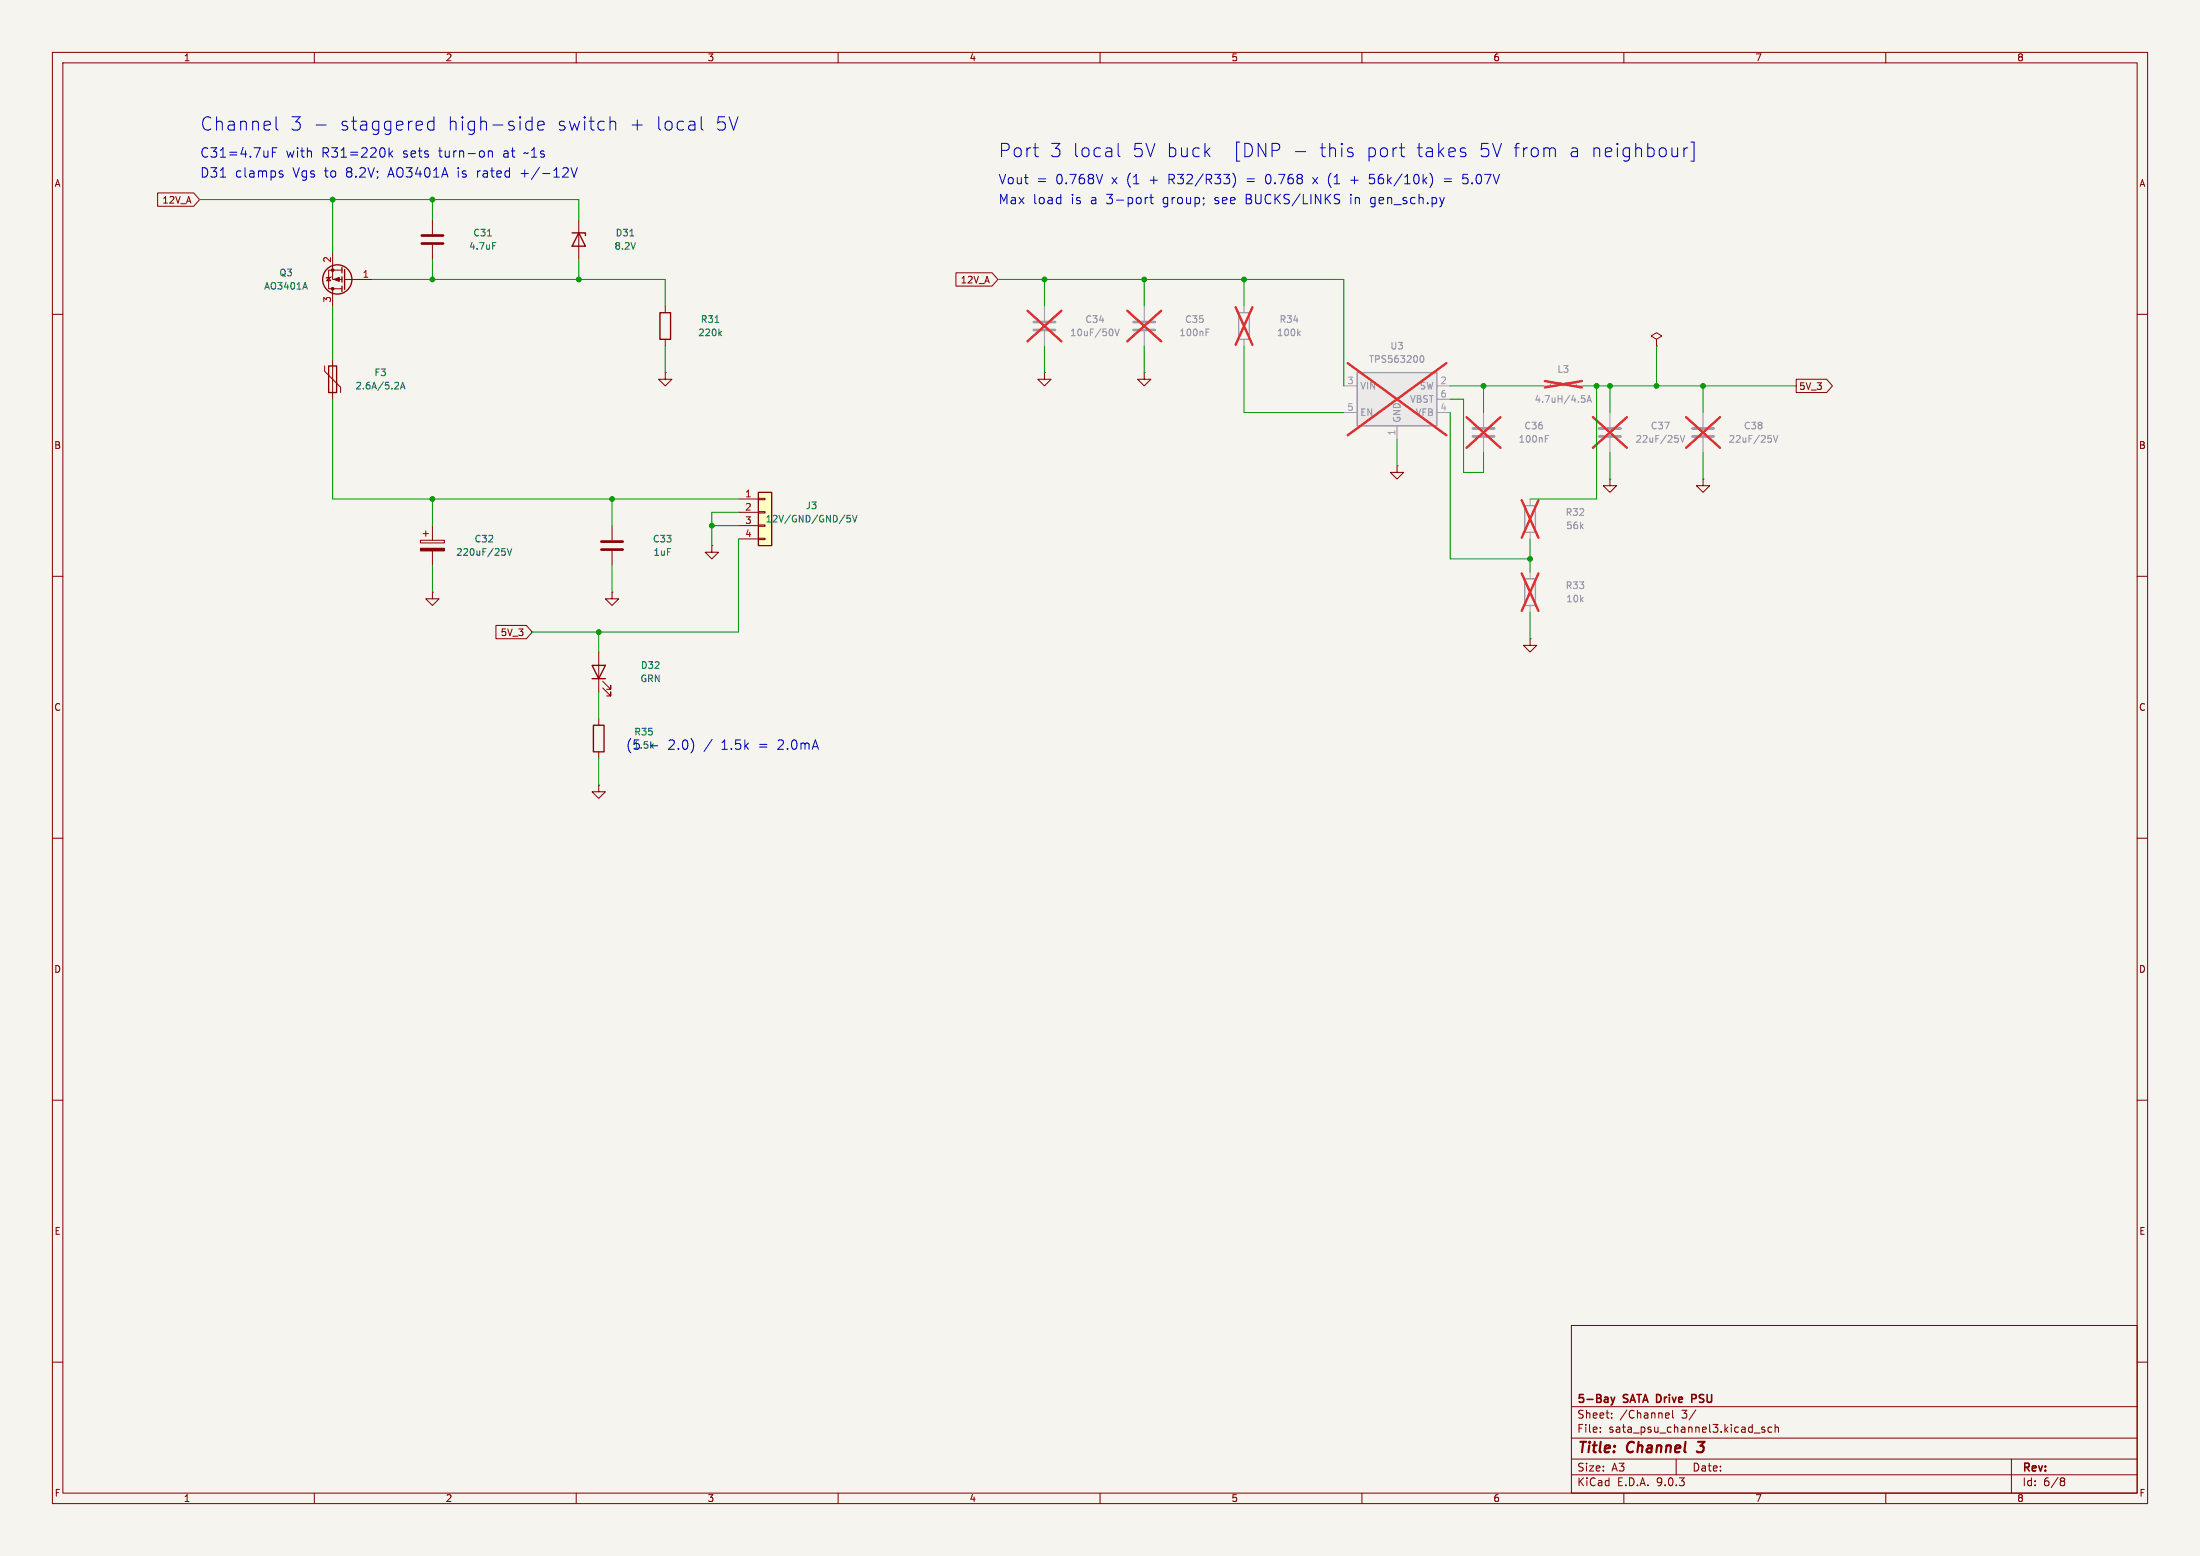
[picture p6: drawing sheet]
<svg xmlns="http://www.w3.org/2000/svg" width="420mm" height="297mm" viewBox="0 0 420 297" stroke-linecap="round" stroke-linejoin="round" font-family="sans-serif">
<path d="M0 0h420v297h-420z" fill="#f5f4ef" stroke="#f5f4ef" stroke-width=".19"/>
<g fill="none" stroke="#840000" stroke-width=".19">
<path d="M10 10h400v277h-400zM12 12h396v273h-396zM60 10v2M110 10v2M160 10v2M210 10v2M260 10v2M310 10v2M360 10v2M82.5 41.9v2.8M82.5 46.7v2.8M10 60h2"/>
<path d="M408 60h2M266.7 88.9v1.3h1.3l-1.3 1.2-1.3-1.2h1.3M266.7 88.9h.1M10 110h2M408 110h2M10 160h2M408 160h2M10 210h2M408 210h2M300 253h108v32h-108zM10 260h2M300 278.5h108"/>
<path d="M300 274.5h108M300 268.5h108M305.5 273.2v.2M305.5 272.5v.1M307.7 270.5v.2M307.7 269.8v.1M318.2 269.7l.4 .1 .1 .2-.8 .2M318.6 270.6l-.4 .1M319.3 269.2v1.3l.2 .2M320 278.5v3M323.7 269.1l-1.3 1.9M334.9 273.5h1.1"/>
<path d="M336.9 272.5l-.4-.1-.2 .2 .1 .2 .5 .2v.3h-.6M338.2 272.5l-.4-.1-.3 .3 .2 .6h.5M338.9 272.5l.2-.1 .3 .1 .1 .9M338.9 271.9v1.5M384 278.5v6.5M408 260h2M60 285v2M110 285v2M160 285v2M210 285v2M260 285v2M300 281.5h108"/>
<path d="M310 285v2M360 285v2M393.6 282.1l.4 .1 .2 .2-.3 .3M393.6 282.7h.3M393.9 282.7l.2 .2 .1 .4-.2 .2-.4 .1"/>
</g>
<path d="M323.9 277l.3 .2M324.2 275.2h1.2" fill="none" stroke="#840000" stroke-width=".4"/>
<path d="M307.5 266.7l.4 1M307.9 267.7l-.4 .5M308.3 266.7l-.4 1M323.7 266.3l-.7-.1v1.5M323.7 266.9l-.7 .1" fill="none" stroke="#840000" stroke-width=".3"/>
<path d="M80.5 45h4.1M80.5 46.5h4.1" fill="none" stroke="#840000" stroke-width=".51"/>
<path d="M93.1 45h.7M94 46.3h.7" fill="none" stroke="#006464" stroke-width=".19"/>
<path d="M144.8 94h2.5v10.1h-2.5z" fill="#ffffc2"/>
<path d="M144.8 94h2.5v10.1h-2.5z" fill="none" stroke="#840000" stroke-width=".25"/>
<g fill="none" stroke="#840000" stroke-width=".19">
<path d="M141 95.3h3.8M141 97.8h3.8M144.8 95.1h1.2v.3h-1.2zM144.8 97.7h1.2v.2h-1.2zM80.3 103.1h4.5v.5h-4.5zM80.8 101.9h1M81.3 101.3v1.1M82.5 113v1.3h1.3l-1.3 1.3-1.2-1.3h1.2M82.5 113h.1M82.5 100.3v2.8M82.5 105.2v2.8M141 100.3h3.8"/>
<path d="M141 102.9h3.8M144.8 100.2h1.2v.3h-1.2zM144.8 102.7h1.2v.3h-1.2z"/>
</g>
<path d="M162.3 98.4h-.6v.6l.1-.1h.5l.1 .2-.1 .4-.2 .1-.4-.1M162.7 98.4l.5 1.2 .4-1.2M95.8 104.7h.6M96.2 105.2l.3 .2v.3l-.3 .3M96.8 104.7l.5 1.3 .4-1.3" fill="none" stroke="#006464" stroke-width=".19"/>
<path d="M80.3 104.6h4.5v.6h-4.5z" fill="#840000" stroke="#840000" stroke-width=".19"/>
<path d="M259.1 71.1h15.2v10.2h-15.2z" fill="#ebeae8"/>
<path d="M236.5 59.7h2v5.1h-2zM259.1 71.1h15.2v10.2h-15.2zM291.1 96.5h2v5.1h-2zM291.1 110.5h2v5.1h-2z" fill="none" stroke="#9c9b98" stroke-width=".25"/>
<g fill="none" stroke="#9c9b98" stroke-width=".19">
<path d="M199.4 58.4v2.8M218.4 58.4v2.8M237.5 58.4v1.3M199.4 63.2v2.8M218.4 63.2v2.8M237.5 64.8v1.2M256.5 73.7h2.6M256.5 78.7h2.6M274.3 73.7h2.6M274.3 78.7h2.6M274.3 76.2h2.6M283.2 78.7v2.8"/>
<path d="M294.6 73.7h1.3a.64 .64 0 0 1 .6-.7 .64 .64 0 0 1 .7 .7 .64 .64 0 0 1 .6-.7 .64 .64 0 0 1 .6 .7 .64 .64 0 0 1 .7-.7 .64 .64 0 0 1 .6 .7 .64 .64 0 0 1 .7-.7 .64 .64 0 0 1 .6 .7h1.3M307.3 78.7v2.8M325.1 78.7v2.8M266.7 81.3v2.5M283.2 83.6v2.8M292.1 95.3v1.2M307.3 83.6v2.8M325.1 83.6v2.8M292.1 101.6v1.3M292.1 109.2v1.3M292.1 115.6v1.2"/>
</g>
<g fill="none" stroke="#939391" stroke-width=".19">
<path d="M212.4 63.1v.7M212.8 62.8l.4 1.3 .5-1.3M230.2 63.4h.5M230.2 62.8h.6M247.8 63.6l.4 .5M248.2 63.2l-.5 .5M271.1 68.4l.3-.5a.68 .68 0 0 1 .4 .6 .68 .68 0 0 1-.4 .7l-.3-.5M301.9 75.5h.6M302 76h.4l.2 .2-.1 .5-.5 .1M303 76.8l.4-1.3 .4 1.3M303.1 76.4h.6M295 83.7h.4"/>
<path d="M295 83.1h.6M320.3 83.7v.6M320.8 83.1l.4 1.3 .4-1.3M338.1 83.7v.6M338.6 83.1l.4 1.3 .4-1.3"/>
</g>
<g fill="none" stroke="#e12e31" stroke-width=".46">
<path d="M196.2 59.3l6.4 5.9M202.6 59.3l-6.4 5.9M215.2 59.3l6.5 5.9M221.7 59.3l-6.5 5.9M235.9 58.6l3.2 7.2M239.1 58.6l-3.2 7.2M257.3 69.3l18.8 13.8M276.1 69.3l-18.8 13.8M280 79.6l6.4 5.9M286.4 79.6l-6.4 5.9M294.9 72.7l7.1 1.3M302 72.7l-7.1 1.3"/>
<path d="M304.1 79.6l6.5 5.9M310.6 79.6l-6.5 5.9M321.9 79.6l6.5 5.9M328.4 79.6l-6.5 5.9M290.5 95.5l3.2 7.1M293.7 95.5l-3.2 7.1M290.5 109.4l3.2 7.2M293.7 109.4l-3.2 7.2"/>
</g>
<g fill="none" stroke="#840000" stroke-width=".19">
<path d="M30.1 36.8h6.9l1.1 1.3-1.1 1.3h-6.9zM62.7 53l.4 .6h-.7zM63.2 52.8l-1 .3M63.5 48.3v5h1.8M63.5 55.1v3.3M65.3 51.6h-2.6v3.5h2.6M65.8 53.3h5.3M110.5 41.9v7.6M127 58.4v1.3M182.5 52.1h6.9l1.1 1.2-1.1 1.3h-6.9zM62 69.9v1l3 3v1M63.5 68.6v7.6"/>
<path d="M127 71.1v1.3h1.3l-1.3 1.3-1.3-1.3h1.3M127 71.1h.1M127 64.8v1.2M199.4 71.1v1.3h1.3l-1.3 1.3-1.3-1.3h1.3M199.4 71.1h.1M218.4 71.1v1.3h1.3l-1.3 1.3-1.2-1.3h1.2M218.4 71.1h.1M316.2 64.8l1-.7-1-.6-1 .6 1 .7v1.2M316.2 66h.1M342.9 72.4h5.8l1.1 1.3-1.1 1.2h-5.8zM307.3 91.4v1.3h1.3l-1.3 1.3-1.2-1.3h1.2M307.3 91.4h.1"/>
<path d="M325.1 91.4v1.3h1.3l-1.3 1.3-1.3-1.3h1.3M325.1 91.4h.1M94.7 119.4h5.8l1.1 1.3-1.1 1.2h-5.8zM116.8 113v1.3h1.3l-1.3 1.3-1.2-1.3h1.2M116.8 113h.1M116.8 100.3v2.8M116.8 105.2v2.8M135.9 104.1v1.3h1.3l-1.3 1.3-1.3-1.3h1.3M135.9 104.1h.1M114.3 124.5v7.6M114.3 137.2v1.2M115.1 131.3l1.5 1.5v-.7v.7h-.8"/>
<path d="M115.1 130l1.5 1.6v-.8v.8h-.8M292.1 121.9v1.3h1.3l-1.3 1.3-1.3-1.3h1.3M292.1 121.9h.1M114.3 149.9v1.2h1.3l-1.3 1.3-1.3-1.3h1.3M114.3 149.9h.1M114.3 143.5v1.3"/>
</g>
<g fill="none" stroke="#840000" stroke-width=".25">
<path d="M65.3 51.1v1M65.3 52.8v1M65.3 54.6v1M65.8 51.4v3.8M109.2 44.5h2.6v.5M110.5 44.5l1.3 2.5h-2.6zM126 59.7h2v5.1h-2zM62.7 69.9h1.6v5h-1.6zM113 127h2.6l-1.3 2.5zM113 129.5h2.6M113.3 138.4h2v5.1h-2z"/>
<circle cx="64.4" cy="53.3" r="2.79"/>
</g>
<path d="M58.2 53.9l.5 1.3M120.3 45h.7M76.5 74.2l.4-1.2 .4 1.2M76.6 73.9h.6M136.5 61.5h.7M137.4 63.6l.3 .5M137.7 63.2l-.5 .5" fill="none" stroke="#006464" stroke-width=".19"/>
<path d="M197.4 61.5h4M197.4 63h4M216.4 61.5h4.1M216.4 63h4.1M281.2 81.8h4M281.2 83.3h4M305.3 81.8h4.1M305.3 83.3h4.1M323.1 81.8h4.1M323.1 83.3h4.1" fill="none" stroke="#9c9b98" stroke-width=".51"/>
<path d="M114.8 103.4h4.1M114.8 104.9h4.1" fill="none" stroke="#840000" stroke-width=".51"/>
<g fill="#840000" stroke="#840000" stroke-width=".19">
<path d="M63.8 53.3l1-.3v.7z"/>
<circle cx="63.5" cy="55.1" r=".25"/>
<circle cx="63.5" cy="51.6" r=".25"/>
</g>
<g fill="none" stroke="#009600" stroke-width=".19">
<path d="M38.1 38.1h72.4v3.8M63.5 38.1v10.2M82.5 38.1v3.8M63.5 58.4v10.2M71.1 53.3h55.9v5.1M82.5 49.5v3.8M110.5 49.5v3.8M190.5 53.3h66v20.4M199.4 53.3v5.1M218.4 53.3v5.1M237.5 53.3v5.1M63.5 76.2v19.1h77.5"/>
<path d="M127 66v5.1M199.4 66v5.1M218.4 66v5.1M237.5 66v12.7h19M276.9 76.2h2.5v14h3.8v-3.8M276.9 73.7h17.7M276.9 78.7v28h15.2M283.2 73.7v5M302.3 73.7h40.6M304.8 73.7v21.6h-12.7M307.3 73.7v5M316.2 66v7.7"/>
<path d="M325.1 73.7v5M82.5 95.3v5M116.8 95.3v5M141 97.8h-5.1v6.3M266.7 83.8v5.1M307.3 86.4v5M325.1 86.4v5M82.5 108v5M116.8 108v5M135.9 100.3h5.1M141 102.9v17.8h-39.4M292.1 102.9v6.3"/>
<path d="M292.1 116.8v5.1M114.3 120.7v3.8M114.3 132.1v5.1M114.3 144.8v5.1"/>
</g>
<g fill="none" stroke="#0000c2" stroke-width=".19">
<path d="M42.1 33.8h1M52 29.1h.6M52.7 22.3v2.2l.4 .3M52.9 28.2h-.9v1.8M53.4 33.1l.4 .1 .3 .3-.1 .2-.5 .1M53.4 32.7h.6M60.3 23.9h2M74.3 28.2v1.8M74.5 29.3l.5 .7M75 28.8l-.7 .7M82.8 22.3v2.5M82.8 23.3l-.7-.2-.5 .5v.7l.3 .4 .2 .1 .7-.1"/>
<path d="M93.2 28.8v1.2M93.2 29l.3-.2 .4 .1 .1 1.1M100.5 24.6l.4 .2 .7-.1M101.6 23.3l-.7-.2-.4 .3M101.6 22.3v2.5M102.7 24l1.2-.3-.1-.4-.8-.2-.3 .4v1l.1 .2 .2 .1 .8-.1M107.7 32l.6 .1 .2 .4-.1 .3-1 1h1.1M109 32l.6 1.8 .6-1.8M116.6 23.3l.2-.2 .6 .2 .1 .2v1.3M133.9 22.3v2.2l.3 .3M197.3 28.2h.9M198 29.9h.2"/>
<path d="M210.5 33.3l-.6 1.8M213.5 27.4v2.1l.3 .4M219.1 37.7l-.3 .1-.2 .2M219.5 37.7h.7M219.7 37.1v1.5l.1 .2 .4 .1M233.6 33.3h1.1l-.6 .7M234.7 34.1v.8M235.3 33a2.06 2.06 0 0 1 0 2.8M247.3 28.9h2M255.1 37.1l.6 .1M255.4 38l.3 .4v.3l-.3 .2M257.6 28.2l.6 .1"/>
<path d="M257.6 29.1l.6 .1 .1 .3-.3 .4h-.5M267.2 28.2h.9M267.5 27.4v2.1l.1 .3 .5 .1M273 33a2.06 2.06 0 0 1 0 2.8M279.1 28.2l.6 .1M279.1 29.1l.6 .1 .2 .3-.4 .4h-.5M279.2 34.9l.3 .2M280.2 33.3h-.9l-.1 .8 .3-.1M295.9 28.3l.3-.1 .6 .1 .1 .3v1.3M321.5 28.2v1.7M322.2 28.2a.65 .65 0 0 0-.7 .5M322.8 27.1h.6v3.7h-.6"/>
<path d="M124.2 142.3h1.4"/>
</g>
<g fill="#009600" stroke="#009600" stroke-width=".19">
<circle cx="82.5" cy="95.3" r=".46"/>
<circle cx="116.8" cy="95.3" r=".46"/>
<circle cx="114.3" cy="120.7" r=".46"/>
<circle cx="135.9" cy="100.3" r=".46"/>
<circle cx="218.4" cy="53.3" r=".46"/>
<circle cx="237.5" cy="53.3" r=".46"/>
<circle cx="199.4" cy="53.3" r=".46"/>
<circle cx="316.2" cy="73.7" r=".46"/>
<circle cx="325.1" cy="73.7" r=".46"/>
<circle cx="307.3" cy="73.7" r=".46"/>
<circle cx="304.8" cy="73.7" r=".46"/>
<circle cx="82.5" cy="53.3" r=".46"/>
<circle cx="110.5" cy="53.3" r=".46"/>
<circle cx="63.5" cy="38.1" r=".46"/>
<circle cx="82.5" cy="38.1" r=".46"/>
<circle cx="283.2" cy="73.7" r=".46"/>
<circle cx="292.1" cy="106.7" r=".46"/>
</g>
<g font-size="3.5" fill="#0000c2">
<text x="38.1" y="25.2">Channel</text>
<text x="55.2" y="25.2">3 -</text>
<text x="64.6" y="25.2">staggered</text>
<text x="85.1" y="25.2">high-side</text>
<text x="105.9" y="25.2">switch</text>
<text x="119.7" y="25.2">+</text>
<text x="124.7" y="25.2">local</text>
<text x="136" y="25.2">5V</text>
<text x="190.5" y="30.2">Port</text>
<text x="200.2" y="30.2">3 local</text>
<text x="215.9" y="30.2">5V buck</text>
<text x="234.9" y="30.2">[DNP</text>
<text x="251.3" y="30.2">this</text>
<text x="260.2" y="30.2">port</text>
<text x="269.7" y="30.2">takes</text>
<text x="281.6" y="30.2">5V from</text>
<text x="298.7" y="30.2">a neighbour]</text>
</g>
<g font-size="2.8" fill="#840000">
<text x="301" y="277.9">Title:</text>
<text x="310.6" y="277.9">Channel</text>
<text x="325" y="277.9">3</text>
</g>
<g font-size="2.5" fill="#0000c2">
<text x="38.1" y="34">D31</text>
<text x="38.1" y="30.2">C31=4.7uF</text>
<text x="44.8" y="34">clamps</text>
<text x="54.5" y="30.2">with</text>
<text x="55.9" y="34">Vgs</text>
<text x="61.4" y="30.2">R31=220k</text>
<text x="62" y="34">to</text>
<text x="66.1" y="34">8.2V;</text>
<text x="74.2" y="34">AO3401A</text>
<text x="76.9" y="30.2">sets</text>
<text x="83.8" y="30.2">turn-on</text>
<text x="87.5" y="34">is</text>
<text x="91.3" y="34">rated</text>
<text x="96.2" y="30.2">at</text>
<text x="99.7" y="34">+/-12V</text>
<text x="100.3" y="30.2">~1s</text>
<text x="190.5" y="35.3">Vout</text>
<text x="197.8" y="35.3">=</text>
<text x="201.5" y="35.3">0.768V</text>
<text x="212.2" y="35.3">x (1</text>
<text x="219.5" y="35.3">+</text>
<text x="223.2" y="35.3">R32/R33)</text>
<text x="238.2" y="35.3">=</text>
<text x="241.9" y="35.3">0.768</text>
<text x="251.1" y="35.3">x (1</text>
<text x="258.4" y="35.3">+</text>
<text x="262.1" y="35.3">56k/10k)</text>
<text x="276.4" y="35.3">=</text>
<text x="280.1" y="35.3">5.07V</text>
<text x="190.5" y="39.1">Max</text>
<text x="197.1" y="39.1">load</text>
<text x="204.4" y="39.1">is</text>
<text x="208.2" y="39.1">a 3-port</text>
<text x="222.1" y="39.1">group;</text>
<text x="232.1" y="39.1">see</text>
<text x="238.1" y="39.1">BUCKS/LINKS</text>
<text x="258.1" y="39.1">in</text>
<text x="262.1" y="39.1">gen_sch.py</text>
<text x="119.4" y="143.3">(5</text>
<text x="127.5" y="143.3">2.0)</text>
<text x="134.4" y="143.3">/</text>
<text x="137.8" y="143.3">1.5k</text>
<text x="145" y="143.3">=</text>
<text x="148.7" y="143.3">2.0mA</text>
</g>
<text font-size="2.5" fill="#006464" x="123.8" y="143.3">-</text>
<g font-size="2.1" fill="#840000">
<text x="301" y="268.2">5-Bay</text>
<text x="310" y="268.2">SATA Drive</text>
<text x="324.2" y="268.2">PSU</text>
<text x="301" y="273.7">File:</text>
<text x="301" y="271">Sheet:</text>
<text x="307.1" y="273.7">sata_psu_channel3.kicad_sch</text>
<text x="309.2" y="271">/Channel</text>
<text x="321.1" y="271">3/</text>
<text x="301" y="281.1">Size:</text>
<text x="307.6" y="281.1">A3</text>
<text x="323" y="281.1">Date:</text>
<text x="386" y="281.3">Rev:</text>
<text x="301" y="283.9">KiCad</text>
<text x="308.7" y="283.9">E.D.A.</text>
<text x="316.3" y="283.9">9.0.3</text>
<text x="386" y="283.9">Id:</text>
<text x="390.1" y="283.9">6/8</text>
</g>
<g font-size="1.8" fill="#840000">
<text x="35" y="11.9">1</text>
<text x="85" y="11.9">2</text>
<text x="135" y="11.9">3</text>
<text x="185" y="11.9">4</text>
<text x="235" y="11.9">5</text>
<text x="285" y="11.9">6</text>
<text x="335" y="11.9">7</text>
<text x="385" y="11.9">8</text>
<text x="10.3" y="35.9">A</text>
<text x="408.3" y="35.9">A</text>
<text x="30.9" y="39.1">12V_A</text>
<text x="183.3" y="54.3">12V_A</text>
<text x="343.4" y="74.6">5V_3</text>
<text x="10.3" y="85.9">B</text>
<text x="408.2" y="85.9">B</text>
<text x="95.5" y="121.6">5V_3</text>
<text x="10.3" y="135.9">C</text>
<text x="408.2" y="135.9">C</text>
<text x="10.3" y="185.9">D</text>
<text x="408.2" y="185.9">D</text>
<text x="10.3" y="235.9">E</text>
<text x="408.3" y="235.9">E</text>
<text x="10.3" y="285.9">F</text>
<text x="35" y="286.9">1</text>
<text x="85" y="286.9">2</text>
<text x="135" y="286.9">3</text>
<text x="185" y="286.9">4</text>
<text x="235" y="286.9">5</text>
<text x="285" y="286.9">6</text>
<text x="335" y="286.9">7</text>
<text x="385" y="286.9">8</text>
<text x="408.3" y="285.9">F</text>
</g>
<g font-size="1.8" fill="#006464">
<text x="89.5" y="47.9">4.7uF</text>
<text x="90.3" y="45.3">C31</text>
<text x="117.2" y="47.9">8.2V</text>
<text x="117.4" y="45.3">D31</text>
<text x="53.2" y="52.9">Q3</text>
<text x="50.3" y="55.5">AO3401A</text>
<text x="133.2" y="64.4">220k</text>
<text x="133.7" y="61.8">R31</text>
<text x="71.4" y="72">F3</text>
<text x="67.8" y="74.5">2.6A/5.2A</text>
<text x="146.1" y="99.9">12V/GND/GND/5V</text>
<text x="153.7" y="97.4">J3</text>
<text x="87" y="106.3">220uF/25V</text>
<text x="90.5" y="103.7">C32</text>
<text x="124.5" y="103.7">C33</text>
<text x="124.7" y="106.3">1uF</text>
<text x="122.2" y="130.4">GRN</text>
<text x="122.3" y="127.9">D32</text>
<text x="121" y="140.6">R35</text>
</g>
<g font-size="1.8" fill="#a90000">
<text x="63.2" y="50.2" transform="rotate(-90 63.2 50.2)">2</text>
<text x="69.1" y="53.1">1</text>
<text x="63.2" y="57.9" transform="rotate(-90 63.2 57.9)">3</text>
<text x="142.2" y="95">1</text>
<text x="142.2" y="97.5">2</text>
<text x="142.2" y="100.1">3</text>
<text x="142.2" y="102.6">4</text>
</g>
<g font-size="1.8" fill="#939391">
<text x="204.2" y="64.4">10uF/50V</text>
<text x="207.1" y="61.8">C34</text>
<text x="225.1" y="64.4">100nF</text>
<text x="226.1" y="61.8">C35</text>
<text x="243.7" y="64.4">100k</text>
<text x="244.2" y="61.8">R34</text>
<text x="261.2" y="69.4">TPS563200</text>
<text x="265.3" y="66.9">U3</text>
<text x="297.2" y="71.4">L3</text>
<text x="259.6" y="74.5">VIN</text>
<text x="269.1" y="77.1">VBST</text>
<text x="270.9" y="74.5">SW</text>
<text x="292.9" y="77.1">4.7uH/4.5A</text>
<text x="259.6" y="79.6">EN</text>
<text x="267.6" y="80.8" transform="rotate(-90 267.6 80.8)">GND</text>
<text x="270.2" y="79.6">VFB</text>
<text x="290.9" y="82.1">C36</text>
<text x="315" y="82.1">C37</text>
<text x="332.8" y="82.1">C38</text>
<text x="289.8" y="84.7">100nF</text>
<text x="312.1" y="84.7">22uF/25V</text>
<text x="329.9" y="84.7">22uF/25V</text>
<text x="298.8" y="98.7">R32</text>
<text x="298.9" y="101.2">56k</text>
<text x="298.8" y="112.6">R33</text>
<text x="298.9" y="115.2">10k</text>
</g>
<g font-size="1.8" fill="#a5a4a2">
<text x="257.1" y="73.4">3</text>
<text x="274.9" y="73.4">2</text>
<text x="274.9" y="75.9">6</text>
<text x="257.1" y="78.5">5</text>
<text x="266.4" y="83.3" transform="rotate(-90 266.4 83.3)">1</text>
<text x="274.9" y="78.5">4</text>
</g>
<text font-size="1.8" fill="#0000c2" x="120.8" y="143.1">1.5k</text>
</svg>
